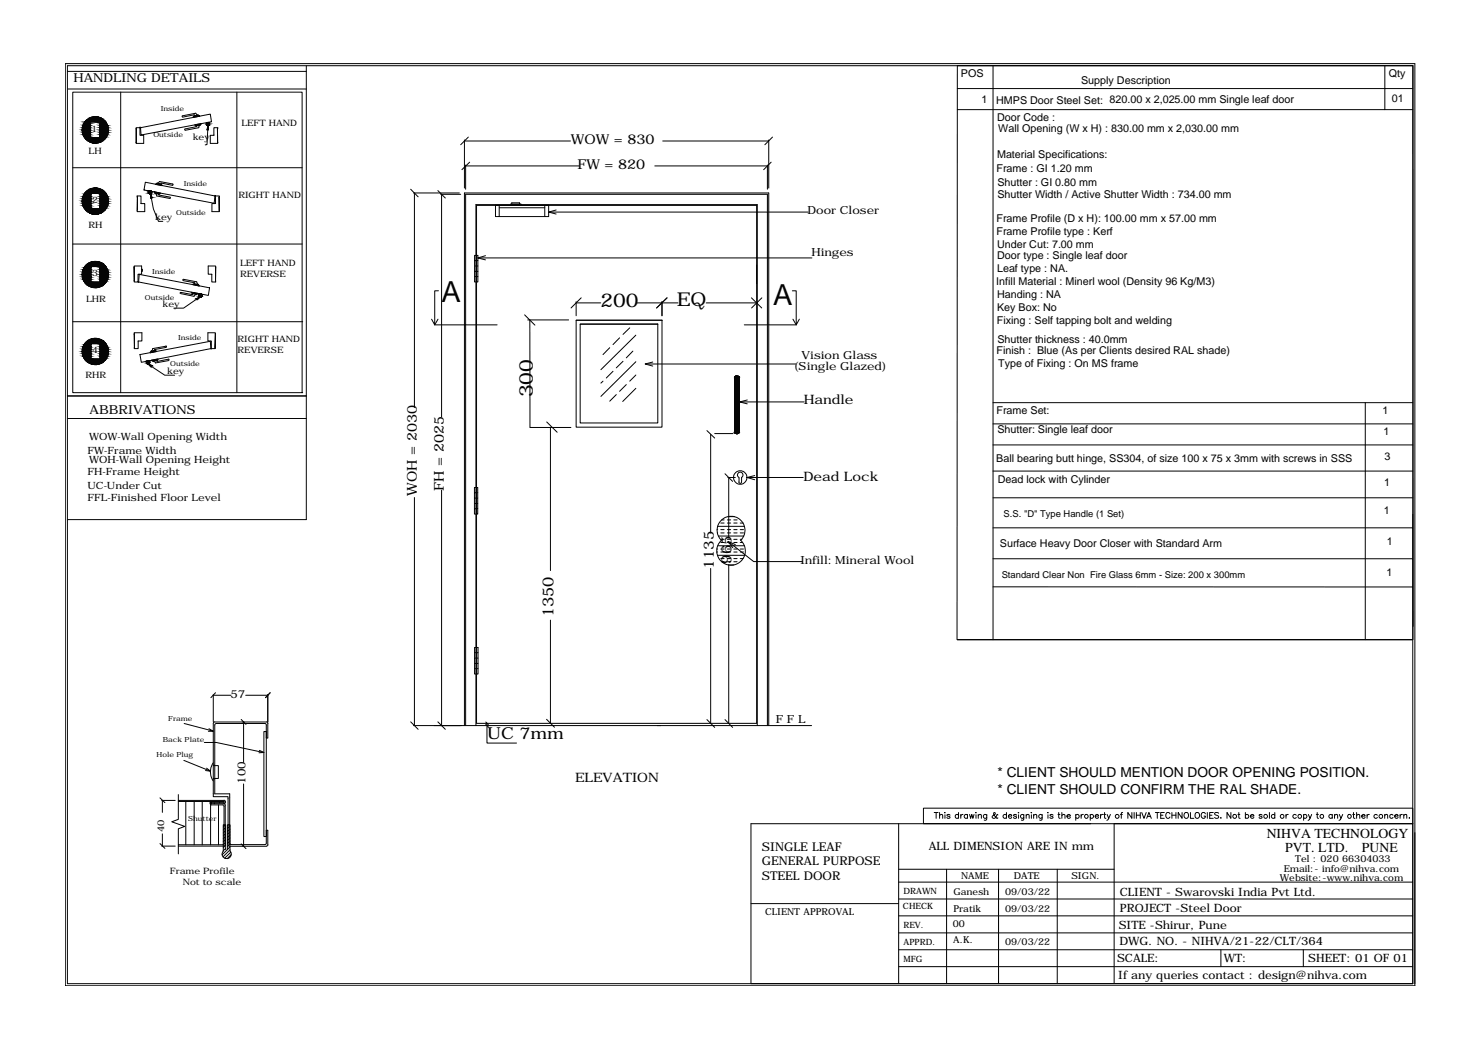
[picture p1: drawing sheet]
<svg xmlns="http://www.w3.org/2000/svg" width="420mm" height="297mm" viewBox="0 0 420 297" stroke-linecap="round" stroke-linejoin="round" font-family="sans-serif">
<!-- layer: 0 -->
<g fill="none" stroke="#000" stroke-width=".28">
<path d="M18.5 18h382.6v261.4h-382.6zM86.8 18.6v128.7h-67.7M271.4 18.6l-.1 162.7h129.1M281.5 18.6v162.7M392.6 18.6v12.5M400.6 18.6v158.9M19.1 20.2h67.7M19.1 25.2h67.7M23.3 36.8h2.4v.7zM23.3 36.8l2.4 .7h-2.3zM23.4 36.2h2.3v.6zM23.4 36.2l2.3 .6h-2.4z"/>
<path d="M23.4 37.5h2.3v.7zM23.4 37.5l2.3 .7h-2.1zM23.6 35.5h2.1v.7zM23.6 35.5l2.1 .7h-2.3zM23.6 38.2h2.1v.6zM23.6 38.2l2.1 .6h-1.8zM23.9 34.9h1.8v.6zM23.9 34.9l1.8 .6h-2.1zM23.9 38.8h1.8v.2zM23.9 38.8l1.8 .2h-1.7zM24 39h6.1l-.3 .3zM24 39l5.8 .3h-5.5z"/>
<path d="M24.1 34.6h1.6v.3zM24.1 34.6l1.6 .3h-1.8zM24.3 34.3l.5-.4 5 .4zM24.3 34.3h5.5l.2 .3zM24.3 34.3l5.7 .3h-5.9zM24.3 39.3h5.5l-.5 .5zM24.3 39.3l5 .5h-4.5zM24.8 33.9l.6-.4 3.9 .4zM24.8 33.9h4.5l.5 .4zM24.8 39.8h4.5l-.6 .3zM24.8 39.8l3.9 .3h-3.3zM25.4 33.5l.6-.2 2.7 .2z"/>
<path d="M25.4 33.5h3.3l.6 .4zM26 33.3l.7-.2 1.3 .2zM26 33.3h2l.7 .2zM26.7 33.1l1.3 .2zM28.2 34.6h1.8l.2 .3zM28.2 34.6l2 .3h-2zM28.2 34.9h2l.3 .6zM28.2 34.9l2.3 .6h-2.3zM28.2 35.5h2.3l.2 .7zM28.2 35.5l2.5 .7h-2.5zM28.2 36.2h2.5v.6zM28.2 36.2l2.5 .6h-2.5z"/>
<path d="M28.2 36.8h2.5v.7zM28.2 36.8l2.5 .7h-2.5zM28.2 37.5h2.5l-.2 .7zM28.2 37.5l2.3 .7h-2.3zM28.2 38.2h2.3l-.3 .6zM28.2 38.2l2 .6h-2zM28.2 38.8h2l-.1 .2zM28.2 38.8l1.9 .2h-1.9zM34.2 26.1v85.2M38.6 36.5v-.3h1.1v2.2h1v2.2h-2.1v-.3M38.6 36.4l.1 4.1zM39.6 36l.2 .1z"/>
<path d="M39.8 36.2l19.8-3.9 .4 2.2-20 3.8zM51.7 32.8l-.1 .2 .2 .2M52.5 36.5l-.2 .2 .2 .2M54.8 33.1l1.7-.4 .1 .2-1.8 .4zM55 32.8l1.2-.2 .1 .2-1.3 .2zM55.1 32.6l-.1-.1-3.1 .7M55.1 32.7l-.1 .1M55.2 35.3l1.8-.2v.1l-1.7 .4zM55.5 35.5l1.3-.2v.2l-1.3 .2zM55.5 35.7l.2 .1-.1 .1M55.7 35.9l-3.2 .6M56.2 32.6l-.4-.1-.3-.4-3.7 .7"/>
<path d="M56.8 35.5l-.4 .4v.3l-3.8 .7M58.6 35l.8 .1zM58.6 35.1h.8zM58.6 35.1l.8 .1zM58.6 35.2h.8zM58.6 35.2l.8 .1zM58.6 35.3h.8zM58.6 34.9h.8zM58.6 34.9l.8 .1zM58.6 35.3l.7 .1zM58.6 34.8l.8 .1zM58.6 35.4h.7z"/>
<path d="M58.6 35.4l.7 .1zM58.7 34.8h.6zM58.7 35.5h.6zM58.7 35.5h.5zM58.8 34.8h.5zM58.8 35.5h.4zM58.8 35.5l.3 .1zM58.9 34.7h.2zM58.9 34.7l.3 .1zM58.9 35.6h.2zM58.9 35.6h.1zM58.9 36.8l-.2 4.2-.5 .1"/>
<path d="M58.9 35.6l.2 1.2h-.4zM59 34.7h.1M61.7 36.4v4.1v-4.1M61.7 36.5v-.3h-1.1v2.2h-1v2.2h2.1v-.3M67.2 26.1v85.2M131.7 39.7v13.6M131.7 40h30M132.8 38.9l-2.2 2.1M187.9 40h30M217.9 39.7v13.6M219 38.9l-2.2 2.1M271.4 25.1h129.1"/>
<path d="M271.4 31.1h129.1M20.6 47.5h65.1M23.3 57h2.5v.7zM23.3 57l2.5 .7h-2.4zM23.4 56.3h2.4v.7zM23.4 56.3l2.4 .7h-2.5zM23.4 57.7h2.4v.6zM23.4 57.7l2.4 .6h-2.2zM23.6 55.7h2.2v.6zM23.6 55.7l2.2 .6h-2.4zM23.6 58.3h2.2v.6zM23.6 58.3l2.2 .6h-1.9z"/>
<path d="M23.9 55h1.9v.7zM23.9 55l1.9 .7h-2.2zM23.9 58.9h1.9v.2zM23.9 58.9l1.9 .2h-1.8zM24 59.1h6.1l-.3 .4zM24 59.1l5.8 .4h-5.5zM24.1 54.8h1.7v.2zM24.1 54.8l1.7 .2h-1.9zM24.3 54.5l.5-.4 5 .4zM24.3 54.5h5.5l.2 .3zM24.3 54.5l5.7 .3h-5.9zM24.3 59.5h5.5l-.5 .4z"/>
<path d="M24.3 59.5l5 .4h-4.5zM24.8 54.1l.6-.4 3.9 .4zM24.8 54.1h4.5l.5 .4zM24.8 59.9h4.5l-.6 .4zM24.8 59.9l3.9 .4h-3.3zM25.4 40.1h3.3l-.7 .3zM25.4 40.1l2.6 .3h-2zM25.4 53.7l.6-.2 2.7 .2zM25.4 53.7h3.3l.6 .4zM26 40.4h2l-.6 .2zM26 40.4l1.4 .2zM26 53.5l.7-.2 1.3 .2z"/>
<path d="M26 53.5h2l.7 .2zM26.7 53.3l1.3 .2zM28.3 54.8h1.7l.2 .2zM28.3 54.8l1.9 .2h-1.9zM28.3 55h1.9l.3 .7zM28.3 55l2.2 .7h-2.2zM28.3 55.7h2.2l.2 .6zM28.3 55.7l2.4 .6h-2.4zM28.3 56.3h2.4v.7zM28.3 56.3l2.4 .7h-2.4zM28.3 57h2.4v.7zM28.3 57l2.4 .7h-2.4z"/>
<path d="M28.3 57.7h2.4l-.2 .6zM28.3 57.7l2.2 .6h-2.2zM28.3 58.3h2.2l-.3 .6zM28.3 58.3l1.9 .6h-1.9zM28.3 58.9h1.9l-.1 .2zM28.3 58.9l1.8 .2h-1.8zM38.9 55.9v-.4h1.1v2.2h1v2.3h-2.1v-.4M39 55.8l-.1 3.9 .1-3.9M41.2 51.6l19.7 3.9-.2 2.1-19.9-3.8zM42.1 54.3h.8zM42.1 54.3l.9 .1zM42.1 54.4l.9 .1z"/>
<path d="M42.1 54.5l.9 .1zM42.1 54.6h.9zM42.1 54.6h.8zM42.1 54.6l.8 .1zM42.1 54.7h.8zM42.1 54.7l.8 .1zM42.2 54.2l.7 .1zM42.2 54.8h.7zM42.2 54.8h.6zM42.3 54.1h.5zM42.3 54.1l.6 .1zM42.3 54.8h.5z"/>
<path d="M42.3 54.8l.4 .1zM42.3 54.1h.4zM42.3 54.9h.4zM42.3 54.9h.3zM42.4 54.1h.2zM42.4 54.1h.3zM42.4 54.9h.2zM42.5 54.1h.1zM42.7 54.9l.4 1.1-.4 .1zM42.9 54.4a.43 .43 0 0 0-.6-.3 .43 .43 0 0 0 0 .7 .43 .43 0 0 0 .6-.3M42.9 56.1l.6 3.1 1.4 3.5h1.3M43.8 54.4l1.8 .3-.1 .2-1.8-.3z"/>
<path d="M43.9 54.8l.4 .3 .1 .4 3.7 .8 .2-.2-.1-.2-3.1-.6M44 54.6l1.3 .3-.1 .2-1.3-.3zM44.2 52.1l1.7 .3v.2l-1.7-.3zM44.5 51.9l.4-.1 .3-.4 3.8 .8 .1 .2-.2 .1M44.5 51.9l1.3 .3-.1 .2-1.3-.3zM45 55.1v.1M45.2 55.1h-.1M45.6 52.1l.2 .1M45.7 51.9h-.1M45.8 51.9l3.1 .6M60.9 55.4l.2 .1zM62.1 55.8l.1 3.9-.1-3.9"/>
<path d="M62.2 55.9v-.4h-1.1v2.2h-1v2.3h2.1v-.4M116.4 53.6l2.1 2.2M117.2 54.7h13M117.5 54.7v60.8M124.1 54l2.2 2.1M124.9 55.1h5.7M125.2 55.1v63.1M132 46.8v6.8M132 47h32.2M133.2 46l-2.2 2.1M135.1 58.2h79.4v146.8h-79.4zM140.5 58.2v3.2h15v-3.2"/>
<path d="M141.5 58.9h12.9M141.5 58.2v3.2M144.8 58.2v-.4h2.9v.4M145.1 57.8v-.3h2.2v.3M154.4 58.2v3.2M157.7 59.5l-2.2 .6 2.2 .6M185.6 47h32M217.6 46.8v6.8M218.6 46l-2.1 2.1M20.6 69.2h65.1M23.3 77.8h2.5v.7zM23.3 77.8l2.5 .7h-2.4z"/>
<path d="M23.4 77.1h2.4v.7zM23.4 77.1l2.4 .7h-2.5zM23.4 78.5h2.4v.7zM23.4 78.5l2.4 .7h-2.2zM23.6 76.5h2.2v.6zM23.6 76.5l2.2 .6h-2.4zM23.6 79.2h2.2v.6zM23.6 79.2l2.2 .6h-1.9zM23.9 75.9h1.9v.6zM23.9 75.9l1.9 .6h-2.2zM23.9 79.8l1.9 .1zM24 79.9h6.1l-.3 .4z"/>
<path d="M24 79.9l5.8 .4h-5.5zM24.1 75.5h1.7v.4zM24.1 75.5l1.7 .4h-1.9zM24.3 75.3l.5-.5 5 .5zM24.3 75.3h5.5l.2 .2zM24.3 75.3l5.7 .2h-5.9zM24.8 74.8l.6-.3 3.9 .3zM24.8 74.8h4.5l.5 .5zM25.4 60.3h3.3l-.7 .3zM25.4 60.3l2.6 .3h-2zM25.4 74.5l.6-.3 2.7 .3zM25.4 74.5h3.3l.6 .3z"/>
<path d="M26 60.6h2zM26 60.6l1.4 .1zM26 74.2h2zM26 74.2h2l.7 .3zM26.7 74.1l1.3 .1zM28.3 75.5h1.7l.2 .4zM28.3 75.5l1.9 .4h-1.9zM28.3 75.9h1.9l.3 .6zM28.3 75.9l2.2 .6h-2.2zM28.3 76.5h2.2l.2 .6zM28.3 76.5l2.4 .6h-2.4zM28.3 77.1h2.4v.7z"/>
<path d="M28.3 77.1l2.4 .7h-2.4zM28.3 77.8h2.4v.7zM28.3 77.8l2.4 .7h-2.4zM28.3 78.5h2.4l-.2 .7zM28.3 78.5l2.2 .7h-2.2zM28.3 79.2h2.2l-.3 .6zM28.3 79.2l1.9 .6h-1.9zM28.3 79.8h1.9zM28.3 79.8l1.8 .1zM38 75.8v-.4h2.1v2.3h-1v2.2h-1.1v-.4M38.1 79.6l-.1-4 .1 4M39.1 79.8l.2 .1z"/>
<path d="M39.5 77.8l19.9 3.8-.3 2.1-19.8-3.8zM40.1 76.2l.3 .2v.5l-.3 .1M51.9 79.5l-.1-.2 .2-.1 3.8 .7 .1 .4 .4 .3M52 79.5l3.1 .6M61.1 79.6v-4v4M61.1 75.8v-.4h-2.1v2.3h1v2.2h1.1v-.4M134.5 72.4h1v7.5h-1zM134.5 78.4h1M134.5 73.9h1M134.5 75.4h1M134.5 76.9h1M135.5 73.1h94.7"/>
<path d="M137.6 72.5l-2.1 .6 2.1 .6M155.5 60.1h73.6M20.6 91.2h65.2M23.3 99.7h2.5v.6zM23.3 99.7l2.5 .6h-2.4zM23.4 99h2.4v.7zM23.4 99l2.4 .7h-2.5zM23.6 98.3h2.2v.7zM23.6 98.3l2.2 .7h-2.4zM23.9 97.7h1.9v.6zM23.9 97.7l1.9 .6h-2.2zM24.1 97.4h1.7v.3z"/>
<path d="M24.1 97.4l1.7 .3h-1.9zM24.3 80.3h5.5l-.5 .5zM24.3 80.3l5 .5h-4.5zM24.3 97.2l.5-.5 5 .5zM24.3 97.2h5.5l.2 .2zM24.3 97.2l5.7 .2h-5.9zM24.8 80.8h4.5l-.6 .4zM24.8 80.8l3.9 .4h-3.3zM24.8 96.7l.6-.3 3.9 .3zM24.8 96.7h4.5l.5 .5zM25.4 81.2h3.3l-.7 .2zM25.4 81.2l2.6 .2h-2z"/>
<path d="M25.4 96.4l.6-.3 2.7 .3zM25.4 96.4h3.3l.6 .3zM26 81.4h2zM26 81.4l1.4 .1zM26 96.1l.7-.2 1.3 .2zM26 96.1h2l.7 .3zM26.7 95.9l1.3 .2zM28.3 97.4h1.7l.2 .3zM28.3 97.4l1.9 .3h-1.9zM28.3 97.7h1.9l.3 .6zM28.3 97.7l2.2 .6h-2.2zM28.3 98.3h2.2l.2 .7z"/>
<path d="M28.3 98.3l2.4 .7h-2.4zM28.3 99h2.4v.7zM28.3 99l2.4 .7h-2.4zM28.3 99.7h2.4v.6zM28.3 99.7l2.4 .6h-2.4zM38.1 94.7v-.4h2.1v2.3h-1v2.2h-1.1v-.3M38.1 94.3v.5M38.1 98.6v-4v4M42.6 99.8l1.7-.4 .1 .3-1.8 .3zM42.8 99.5l1.3-.2v.2l-1.3 .2zM43.9 99.2l.2 .1M43.9 99l-.1 .2"/>
<path d="M47 98l.2 .3-.1 .1-3.2 .7M47 98.1l-3.7 .7-.1 .5-.4 .2M51.2 83.2v-.3l3.4 .6-.1-.3M51.3 83.2l3.7 .8 .3-.4 .4-.1M54.2 82.8l1.8 .3v.3zM54.5 83l1.2 .3v.2l-1.2-.3zM54.7 80.5l1.8 .4-.1 .2-1.7-.4zM55 80.4l1.3 .2-.1 .2-1.2-.2zM55.2 80.1v.2M55.2 80.3l-.2 .1M55.6 84.7l1.1-.5-.8 .8zM55.7 84.8l-3.7 2.5h-2.7"/>
<path d="M56.4 83.7h.8zM56.4 83.7l.8 .2zM56.4 83.9h.8zM56.4 83.6l.8 .1zM56.4 83.9l.8 .1zM56.5 83.4h.7zM56.5 83.4l.7 .1zM56.5 83.5l.7 .1zM56.5 84h.7zM56.5 84l.6 .1zM56.6 83.4h.6zM56.6 84.1h.5z"/>
<path d="M56.6 84.1l.4 .1zM56.7 83.4h.3zM56.7 83.4h.4zM56.7 84.2h.3zM56.7 84.2h.2zM56.8 83.4h.2zM57.2 83.7a.43 .43 0 0 0-.6-.3 .43 .43 0 0 0 0 .7 .43 .43 0 0 0 .6-.3M59.8 98.8l.1 .1zM61 98.6l.1-4-.1 4M61.1 94.7v-.4h-2.2v2.3h1v2.2h1.2v-.3M124.2 90.5l-1 1.6h17.7M124.3 82.4h-1.1v9.7l-.8-1.6"/>
<path d="M148.7 89.2l3 3M149.6 90.7h11.6M150.2 90.7l.1 30.4M163.3 90.8h24.4v30.3h-24.4zM163.3 90.8h24.4M163.3 85.5v4M163.3 85.9h7M164.5 91.9h22v28h-22zM164.5 91.9h22M164.8 84.4l-2.9 2.9M172.9 98.6l-1.9 1.9M175.7 95.8l-1.9 1.9"/>
<path d="M178.5 92.9l-1.9 1.9M179.4 99.5l-1.8 1.9M180.3 95l-9.9 9.8M180.7 85.9h11.5M187.7 85.5v4M189.1 84.4l-2.9 2.9M200.2 85.9h14.3M213 84.4l3 2.9M216 84.4l-2.9 2.9M224.6 82.4h1.1v9.7l.9-1.6M224.8 90.5l.9 1.6h-14.7M19.1 112.2h67.7"/>
<path d="M19.1 118.6h67.7M23.4 100.3h2.4v.7zM23.4 100.3l2.4 .7h-2.2zM23.6 101h2.2v.6zM23.6 101l2.2 .6h-1.9zM23.9 101.6h1.9v.1zM23.9 101.6l1.9 .1h-1.8zM24 101.7h6.1l-.3 .4zM24 101.7l5.8 .4h-5.5zM24.3 102.1h5.5l-.5 .5zM24.3 102.1l5 .5h-4.5zM24.8 102.6h4.5l-.6 .4z"/>
<path d="M24.8 102.6l3.9 .4h-3.3zM25.4 103h3.3l-.7 .2zM25.4 103l2.6 .2h-2zM26 103.2h2zM26 103.2l1.4 .1zM28.3 100.3h2.4l-.2 .7zM28.3 100.3l2.2 .7h-2.2zM28.3 101h2.2l-.3 .6zM28.3 101l1.9 .6h-1.9zM28.3 101.6h1.9l-.1 .1zM28.3 101.6l1.8 .1h-1.8zM39.7 100.5l19.9-3.8 .2 2.1-19.7 3.9z"/>
<path d="M41.5 102.6h.9zM41.5 102.6l.9 .1zM41.5 102.7l.9 .1zM41.5 102.8h.9zM41.5 102.8l.8 .1zM41.5 102.9l.8 .1zM41.6 102.5l.7 .1zM41.6 103h.7zM41.6 102.4l.7 .1zM41.6 103l.7 .1zM41.7 102.4h.6zM41.7 103.1h.6z"/>
<path d="M41.7 103.1h.4zM41.8 102.3h.3zM41.8 102.3l.5 .1zM41.8 103.1h.3zM41.8 103.1h.2zM42 103.1l1.1 .5-.2 .4zM42 102.3h.1M42.3 102.7a.43 .43 0 0 0-.6-.3 .43 .43 0 0 0 0 .7 .43 .43 0 0 0 .6-.4M43 103.9l3.7 2.4h2.8M43 102.1l1.8-.4v.2l-1.7 .4zM43.3 102.2l1.3-.2v.2l-1.2 .2zM44.6 102.2l-.1 .1"/>
<path d="M47.7 101.8l-3.2 .6-.1-.1M47.8 101.8l.1 .1-.1 .2M47.9 102.2l-3.8 .7-.3-.4-.4-.1M85.7 111.3v-85.2h-65.1v85.2h65.2M155 119.6l3 2.9M171 108l-.6 .6M173.8 105.2l-1.9 1.9M174.7 111.8l-1.8 1.9M176.6 102.4l-1.9 1.9M177.6 109l-1.9 1.9M180.3 102.5l-9.9 9.9M180.3 110.1l-3.8 3.7"/>
<path d="M180.3 106.3l-1.8 1.7M183.7 103.2h41.9M185.1 102.6l-2.2 .6 2.2 .6M208.3 107.1l1.3 .1zM208.3 107.2h1.3v15.1zM208.3 107.2l1.3 15.1h-1.3zM208.3 107.1v-.3a.68 .68 0 0 1 .8-.3 .68 .68 0 0 1 .5 .6M208.3 107.2v15.1M208.3 106.9l1.3 .2zM208.3 106.8l1.3 .1zM208.4 106.7l1.1 .1zM208.5 106.6l-.1 .1h1l-.9-.1 .9 .1-.1-.1"/>
<path d="M209.6 107.2v15.1M209.7 113.9h18.3M211.9 113.4l-2.2 .5 2.2 .6M281.5 114.1h119M387.1 114.1v67.2M125.2 138.9v66.8M134.5 138.2h.9v7.5h-.9zM134.5 139.7h.9M150.3 121.2h11.6M156.1 121.1v40.6M200.4 122l2.2 2.2M201.5 123.1v28"/>
<path d="M202.6 122.9h5.2M205.5 134.3l2.2 2.1M206.3 135.3h2.2M206.6 135.3v17.2M208.3 122.3h1.3zM208.3 122.3h1.3v.2zM208.3 122.3l1.3 .2h-1.3zM208.3 122.2a.68 .68 0 0 0 .6 .7 .68 .68 0 0 0 .7-.6M208.3 122.5h1.3zM208.3 122.5l1.2 .1zM208.3 122.6h1.2zM208.3 122.6l1.1 .1z"/>
<path d="M208.4 122.7h1zM208.4 122.7l.9 .1zM208.5 122.8h.8zM208.5 122.8l.7 .1zM208.6 122.9h.6zM208.6 122.9h.5zM208.8 122.9h.3zM208.8 122.9h.2zM209.4 135.3a.8 .8 0 0 1-.1-1.2 .8 .8 0 0 1 1.2 0 .8 .8 0 0 1-.2 1.2M209.5 135.3v1.3a.38 .38 0 0 0 .3 .4 .38 .38 0 0 0 .4-.3M210.3 135.3l-.1 1.3M211.8 135.3h15.9"/>
<path d="M214 134.8l-2.2 .5 2.2 .7M281.5 120.1h119M281.5 126.1h119M281.5 133.5h119M117.5 141v64.7M134.5 144.2h.9M134.5 141.2h.9M134.5 142.7h.9M203.3 156.5h.2M203.3 150.1h.2M203.3 155.6h.2M203.3 151h.2"/>
<path d="M203.5 149.2h7.6M203.5 157.4h7.6M203.6 154.7h7.4M203.7 151.9h7.2M204.4 148.3h.9M204.4 151h.9M204.4 153.8h.9M204.4 156.5h.9M204.4 150.1h.9M204.4 152.9h.9M204.4 155.6h.9M204.4 158.3h.9"/>
<path d="M204.6 159.2h.7M204.6 147.4h.7M206.2 148.3h1M206.2 151h1M206.2 153.8h1M206.2 156.5h1M206.2 159.2h1M206.2 147.4h1M206.2 150.1h1M206.2 152.9h1M206.2 155.6h1M206.2 158.3h1"/>
<path d="M206.4 153.5l7.3 5.7h13.7M206.4 146.4h1.8M208 148.3h1M208 151h1M208 153.8h1M208 156.5h1M208 159.2h1M208 147.4h1M208 150.1h1M208 152.9h1M208 155.6h1M208 158.3h1"/>
<path d="M208.5 154.3l-2.1-.8 1.3 1.7M209.9 148.3h.8M209.9 151h.9M209.9 153.8h.6M209.9 156.5h.9M209.9 150.1h.9M209.9 152.9h.4M209.9 155.6h.9M209.9 158.3h.8M209.9 153.2a3.9 3.9 0 0 0 .2-5.7 3.9 3.9 0 0 0-5.7 0 3.9 3.9 0 0 0 .1 5.7 4 4 0 0 0-.1 5.8 4 4 0 0 0 5.8 0 4 4 0 0 0-.2-5.8M281.5 158.4h119M281.5 141.1h119"/>
<path d="M281.5 149.6h119M400.5 145.8v133h-381.4v-260.2h381.4l.1 162.7h-129.1M156.1 175.8v29.2M201.5 161.1v44M206.5 160.1h1.5M206.6 160.1v45M281.5 166.3l118.9 .1M60.5 196.9v7.7M60.5 197.1h5M61.1 196.3l-1.3 1.4M69.7 197.1h6.2M75.9 196.9v7.7"/>
<path d="M76.6 196.3l-1.3 1.4M134.5 183.5h1v7.6h-1zM134.5 188h1M134.5 186.5h1M134.5 189.5h1M134.5 185h1M52.1 215.5l7.6 3.1M52.2 205.1l8.3 2.2M57.9 210.4h3.4l13.5 2.9M58.6 217.7l1.1 .9-1.4-.2M59.2 206.5l1.3 .8h-1.4M60.5 217h1.4v3.6h-1.4"/>
<path d="M60.5 216.2a4.4 4.4 0 0 0 0 5.1M60.5 216.9h.3M60.9 205.5v19.5h4.2v14.1l.4 .3h9.6l.4-.4M61.3 205.1h13.7M61.4 205.1l-.5 .4M68.4 203.9l1.3 1.4M69.1 204.6v11.5M73.5 212.7l1.3 .6-1.4 .1M74.8 207.3h.7v29.8h-.7zM75.1 205.1l.4 .4M75.5 204.6h-14.6l-.4 .3v20.9h4.2v13.6l.4 .4M75.5 204.6l.5 .5"/>
<path d="M75.9 205.1v4.1h-.4v-3.7M116.4 204.6l2.1 2.1M117.2 205.7h112.9M124.1 204.6l2.2 2.1M131.7 205.7v-151h86.2v151M132 205.7v-150.6h85.6v150.6M134.9 205.7v-147.7h79.8v147.7M137.7 204.6l.7 .8M137.7 205.3l.7 .7M138.1 205v5.6h8.3M155 203.9l2.2 2.2M200.4 204l2.2 2.2"/>
<path d="M205.5 204l2.2 2.2M45.4 239.1l1.4 1.4M45.4 226.1l1.4 1.4M45.9 239.8h3.8M45.9 226.9h3.8M46 226.9v3.4M46 236.3v3.5M50.6 225.2v7l-1.9 .7 3.7 1.3-1.8 .7v7.1M50.6 239.8h12.8M50.6 239.4h12.5M50.6 226.9h12.8M50.6 227.2h12.8"/>
<path d="M52.7 227.2v12.2M55 227.2v12.2M57.3 227.2v12.2M59.7 227.2v12.2M60 227.1l-.5 .4 .1 .3 .4 .3M60 228.1h3.1M60.5 220.8h.3M60.8 227.5v.3M61.9 228.1v11.3M62.3 227.2v.3M63.2 228.1l.4 .5M63.5 226.8l.4 .4-.3 .6h-3.6l-.2-.2 .2-.1"/>
<path d="M63.5 227.1l.1 .2-.2 .2h-3.4M63.5 227.8l.4 .4M63.5 228.6v10.5M63.6 239.1l-.5 .3M63.7 233.9l-.4 .5M63.7 234.8l-.4 .4M63.7 235.6l-.4 .5M63.7 236.5l-.4 .4M63.7 237.3l-.4 .4M63.7 238.1l-.4 .5M63.7 239l-.3 .3M63.9 228.3v11.1"/>
<path d="M63.9 239.4l-.5 .4M64 239.6l-.7 .7M64.7 233.8l-.2 .2M65.2 234.1l-.7 .7M65.2 235l-.7 .7M65.2 235.8l-.7 .7M65.2 236.6l-.7 .8M65.2 237.5l-.7 .7M65.2 238.3l-.7 .8M65.2 239.2l-.7 .7M68.4 239.2l1.3 1.3M69.1 222.2v17.7"/>
<path d="M75.5 238.9v-3.6h.4v4.1M76 239.4l-.4 .4-10.5 .1M254.8 233.5v45.3M261.8 229.1h138.7v4.4h-138.7zM264.9 230.3h1.1M265.4 230.3v1.6M266.4 231.1l.4-.3 .4 .1 .1 1M266.4 230.3v1.6M267.8 230.3h.2zM267.9 230.9v1M269.3 231.1l-.3-.3-.6 .3 .9 .4v.4h-.6l-.3-.2M271.8 231.1a.52 .52 0 0 0-.8-.1 .52 .52 0 0 0 0 .8 .52 .52 0 0 0 .8-.1"/>
<path d="M271.8 230.3v1.6M272.4 230.8v1.1M273 230.8l-.4 .1-.2 .4M274.3 231.1a.52 .52 0 0 0-.8-.1 .52 .52 0 0 0 0 .8 .52 .52 0 0 0 .8-.1M274.3 230.8v1.1M274.9 230.8l.3 1.1 .3-1.1 .3 1.1 .4-1.1M276.6 230.3h.2zM276.7 230.9v1M277.3 231.1l.4-.3 .4 .1 .1 1M277.3 230.8v1.1M279.8 230.8l-.1 1.6h-.7M279.8 231.1a.54 .54 0 0 0-.8-.1 .54 .54 0 0 0 0 .8 .54 .54 0 0 0 .8-.1"/>
<path d="M282.9 231l-.2-.2a.99 .99 0 0 1-1.3 1v-.5l.8-.6-.3-.4-.2 .2 .2 .6 .7 .8 .3-.1M285.3 231.1a.54 .54 0 0 0-.8-.1 .54 .54 0 0 0 0 .8 .54 .54 0 0 0 .8-.1M285.3 230.3v1.6M285.9 231.3h.9a.47 .47 0 0 0-.4-.5 .47 .47 0 0 0-.5 .5l.4 .6 .5-.2M288.2 231.1l-.3-.3-.6 .3 .8 .4v.4h-.5l-.3-.2M288.7 230.3h.2zM288.8 230.9v1M290.3 230.8l-.1 1.6h-.6M290.3 231.1a.52 .52 0 0 0-.8-.1 .52 .52 0 0 0 0 .8 .52 .52 0 0 0 .8-.1M290.9 231.1l.4-.3 .4 .1 .1 1M290.9 230.8v1.1M292.3 230.3h.2z"/>
<path d="M292.4 230.9v1M293 231.1l.5-.3 .3 .1 .1 1M293 230.8v1.1M295.5 230.8l-.1 1.6h-.7M295.5 231.1a.54 .54 0 0 0-.8-.1 .54 .54 0 0 0 0 .8 .54 .54 0 0 0 .8-.1M297 230.3h.2zM297.1 230.9v1M298.5 231.1l-.3-.3-.5 .3 .8 .4v.4h-.5l-.3-.2M299.9 230.8h.6M300.2 230.3v1.3l.4 .3M301 231.1l.4-.3 .5 .1v1M301 230.3v1.6"/>
<path d="M302.5 231.3h1a.54 .54 0 0 0-.8-.3 .54 .54 0 0 0-.2 .7 .54 .54 0 0 0 .8 .2l.2-.2M305 231.1a.54 .54 0 0 1 .8-.1 .54 .54 0 0 1 0 .8 .54 .54 0 0 1-.8-.1M305 230.8v1.7M306.5 230.8v1.1M307.1 230.8l-.3 .1-.3 .4M309.1 231.1a.52 .52 0 0 1 .8-.1 .52 .52 0 0 1 0 .8 .52 .52 0 0 1-.8-.1M309.1 230.8v1.7M309.3 233.5h-96.4v45.3M310.5 231.3h1a.54 .54 0 0 0-.8-.3 .54 .54 0 0 0-.2 .7 .54 .54 0 0 0 .8 .2l.2-.2M312 230.8v1.1M312.6 230.8l-.3 .1-.3 .4M312.9 230.8h.6"/>
<path d="M313.2 230.3v1.6h.3M313.9 230.8l.4 1.1 .5-1.1M314.3 231.9l-.5 .6M317.6 230.8h.6M318.3 230.3h-.3l-.1 .3v1.3M320.9 230.3v1.6l-1.1-1.6v1.6M321.5 230.3v1.6M322.2 230.3v1.6M322.2 231.1h1.1M323.3 230.3v1.6M323.7 230.3l.6 1.6 .7-1.6M325.1 231.9l.6-1.6 .7 1.6"/>
<path d="M325.3 231.4h.9M327.5 230.3h1.1M328.1 230.3v1.6M329.1 231.1h.6M330.1 230.3h-1v1.6h1M331.7 230.7a.61 .61 0 0 0-.7-.4 .61 .61 0 0 0-.5 .6 .67 .67 0 0 0 .3 .9 .67 .67 0 0 0 .9-.2M332.2 231.1h1.2M332.2 230.3v1.6M333.4 230.3v1.6M335.1 230.3v1.6l-1.1-1.6v1.6M336 230.3a.78 .78 0 0 1 1 .8 .78 .78 0 0 1-1 .8l-.3-.6zM337.5 230.3v1.6h1"/>
<path d="M338.9 230.5a.73 .73 0 0 1 1.2 .6 .73 .73 0 0 1-1.2 .6zM341.7 230.7a.61 .61 0 0 0-.7-.4 .61 .61 0 0 0-.5 .6 .67 .67 0 0 0 .3 .9 .67 .67 0 0 0 .9-.2v-.3h-.4M342.3 230.3v1.6M343 231.1h.6M344 230.3h-1v1.6h1M345.5 230.5l-.4-.2-.7 .2 .1 .4 1 .6v.2l-.4 .2-.7-.2M346 231.9h.2zM349 230.3v1.6l-1.1-1.6v1.6M351 230.8h.5M351.2 230.3l.1 1.6h.3M353.1 231.1a.54 .54 0 0 1 .8-.1 .54 .54 0 0 1 0 .8 .54 .54 0 0 1-.8-.1M353.1 230.3v1.6"/>
<path d="M354.5 231.3h1a.54 .54 0 0 0-.8-.3 .54 .54 0 0 0-.2 .7 .54 .54 0 0 0 .8 .2l.2-.2M357.8 231.1l-.3-.3-.5 .3 .7 .4v.4h-.4l-.3-.2M359.9 230.3v1.6M361.4 231.1a.54 .54 0 0 0-.8-.1 .54 .54 0 0 0 0 .8 .54 .54 0 0 0 .8-.1M361.4 230.3v1.6M364.6 230.8v1.1M365.2 230.8l-.4 .1-.2 .4M367.5 231.1a.54 .54 0 0 0-.8-.1 .54 .54 0 0 0 0 .8 .54 .54 0 0 0 .8-.1M369.6 231.1a.52 .52 0 0 1 .8-.1 .52 .52 0 0 1 0 .8 .52 .52 0 0 1-.8-.1M369.6 230.8v1.7M370.9 230.8l.5 1.1 .5-1.1M371.4 231.9l-.5 .6"/>
<path d="M373.2 230.8h.6M373.4 230.3v1.3l.4 .3M377.7 231.1a.54 .54 0 0 0-.8-.1 .54 .54 0 0 0 0 .8 .54 .54 0 0 0 .8-.1M377.7 230.8v1.1M378.3 231.1l.4-.3 .5 .1v1M378.3 230.8v1.1M379.7 230.8l.5 1.1 .5-1.1M380.2 231.9l-.2 .4-.4 .2M383.5 230.8h.6M383.7 230.3v1.3l.4 .3M384.6 231.1l.4-.3 .4 .1 .1 1M384.6 230.3v1.6"/>
<path d="M386.1 231.3h.9a.54 .54 0 0 0-.7-.3 .54 .54 0 0 0-.3 .7 .54 .54 0 0 0 .9 .2l.1-.2M387.6 230.8v1.1M388.2 230.8l-.4 .1-.2 .4M390.5 231.1a.54 .54 0 0 0-.8-.1 .54 .54 0 0 0 0 .8 .54 .54 0 0 0 .8-.1M392.6 231.1l.4-.3 .3 .1 .1 1M392.6 230.8v1.1M394.9 231.1a.52 .52 0 0 0-.7-.1 .52 .52 0 0 0 0 .8 .52 .52 0 0 0 .7-.1M395.4 231.3h1a.54 .54 0 0 0-.8-.3 .54 .54 0 0 0-.2 .7 .54 .54 0 0 0 .8 .2l.2-.2M396.9 230.8v1.1M397.6 230.8l-.4 .1-.3 .4M398 231.1l.4-.3 .4 .1v1M398 230.8v1.1"/>
<path d="M399.5 231.9h.1zM400.5 233.5h-84.6v45.3M63.3 241.2a1.28 1.28 0 0 0 .1 1.8 1.28 1.28 0 0 0 1.7 0 1.28 1.28 0 0 0 .2-1.7M64 240.8v-7h-.7v7.5M64 240.5l-.7 .6M64.4 240.8l-1.4 1.5M64.5 240.8v-7h.7v7.5M65.2 240l-.7 .7M65.2 240.9l-2 2M65.4 241.6l-1.7 1.6M65.5 242.2l-1.1 1.2M212.9 256.1h41.9"/>
<path d="M254.8 259.6h145.7M254.8 254.8h145.7M254.8 250h145.7M254.8 246.4h61.1M268.4 246.4v32.4M283.1 246.4v32.4M299.7 246.4v32.4M254.8 264.4h145.7M254.8 269.2h145.7M254.8 274h145.7M346.1 269.2v4.8M369.5 269.2v4.8"/>
<circle cx="27" cy="36.8" r="3.7"/>
<circle cx="58.9" cy="35.1" r=".43"/>
<circle cx="27" cy="57" r="3.7"/>
<circle cx="27" cy="77.8" r="3.8"/>
<circle cx="27" cy="99.6" r="3.7"/>
<circle cx="209.8" cy="135.3" r="1.92"/>
<circle cx="308" cy="231.4" r=".53"/>
<circle cx="316.7" cy="231.4" r=".54"/>
<circle cx="350" cy="231.4" r=".55"/>
<circle cx="358.8" cy="231.4" r=".54"/>
<circle cx="363.5" cy="231.4" r=".55"/>
<circle cx="368.5" cy="231.4" r=".53"/>
<circle cx="374.7" cy="231.4" r=".53"/>
<circle cx="382.6" cy="231.4" r=".53"/>
<circle cx="391.5" cy="231.4" r=".55"/>
</g>
<g fill="#000" stroke="#000" stroke-width=".28">
<path d="M59 35.6l.1 1.2h-.4zM41.8 102.3h.3z"/>
<path d="M23.4 36.2l-.1 .7h2.4zM23.4 36.2h2.3v.7z"/>
<path d="M23.6 35.5l-.2 .7h2.3zM23.6 35.5h2.1v.7z"/>
<path d="M23.3 36.9l.1 .6h2.3zM23.3 36.9h2.4v.6z"/>
<path d="M23.9 34.9l-.3 .6h2.1zM23.9 34.9h1.8v.6z"/>
<path d="M23.4 37.5l.2 .7h2.1zM23.4 37.5h2.3v.7z"/>
<path d="M24.1 34.6l-.2 .3h1.8zM24.1 34.6h1.6v.3z"/>
<path d="M23.6 38.2l.3 .6h1.8zM23.6 38.2h2.1v.6z"/>
<path d="M23.9 38.8l.1 .2h1.7zM23.9 38.8h1.8v.2z"/>
<path d="M24.3 34.3l-.2 .3h5.9zM24.3 34.3h5.5l.2 .3z"/>
<path d="M24.3 34.3h5.5l-5-.4zM24.8 33.9h4.5l.5 .4z"/>
<path d="M24 39l.3 .3h5.5zM24 39h6.1l-.3 .3z"/>
<path d="M24.8 33.9h4.5l-3.9-.4zM25.4 33.5h3.3l.6 .4z"/>
<path d="M24.3 39.3l.5 .5h4.5zM24.3 39.3h5.5l-.5 .5z"/>
<path d="M25.4 33.5h3.3l-2.7-.2zM26 33.3h2l.7 .2z"/>
<path d="M26 33.3h2l-1.3-.2zM26.7 33.1l1.3 .2z"/>
<path d="M28.2 34.6v.3h2zM28.2 34.6h1.8l.2 .3z"/>
<path d="M28.2 34.9v.6h2.3zM28.2 34.9h2l.3 .6z"/>
<path d="M28.2 35.5v.7h2.5zM28.2 35.5h2.3l.2 .7z"/>
<path d="M28.2 36.2v.7h2.5zM28.2 36.2h2.5v.7z"/>
<path d="M28.2 36.9v.6h2.5zM28.2 36.9h2.5v.6z"/>
<path d="M28.2 37.5v.7h2.3zM28.2 37.5h2.5l-.2 .7z"/>
<path d="M28.2 38.2v.6h2zM28.2 38.2h2.3l-.3 .6z"/>
<path d="M28.2 38.8v.2h1.9zM28.2 38.8h2l-.1 .2z"/>
<path d="M58.6 34.9l.8 .1zM58.6 34.9l.8 .1z"/>
<path d="M58.6 35l.8 .1zM58.6 35l.8 .1z"/>
<path d="M58.6 35.1l.8 .1zM58.6 35.1l.8 .1z"/>
<path d="M58.6 35.2h.8zM58.6 35.2h.8z"/>
<path d="M58.6 35.2l.8 .1zM58.6 35.2h.8z"/>
<path d="M58.6 34.8l.8 .1zM58.6 34.8l.8 .1z"/>
<path d="M58.6 35.3h.8zM58.6 35.3h.8z"/>
<path d="M58.6 34.8h.7zM58.7 34.8h.6z"/>
<path d="M58.6 35.3l.7 .1zM58.6 35.3h.8z"/>
<path d="M58.7 34.8h.6zM58.8 34.8h.5z"/>
<path d="M58.6 35.4l.7 .1zM58.6 35.4h.7z"/>
<path d="M58.8 34.8h.4zM58.9 34.7l.3 .1z"/>
<path d="M58.7 35.5h.5zM58.7 35.5h.6z"/>
<path d="M58.8 35.5l.3 .1zM58.8 35.5h.4z"/>
<path d="M23.4 56.3l-.1 .7h2.5zM23.4 56.3h2.4v.7z"/>
<path d="M23.6 55.7l-.2 .6h2.4zM23.6 55.7h2.2v.6z"/>
<path d="M23.3 57l.1 .7h2.4zM23.3 57h2.5v.7z"/>
<path d="M23.9 55l-.3 .7h2.2zM23.9 55h1.9v.7z"/>
<path d="M23.4 57.7l.2 .6h2.2zM23.4 57.7h2.4v.6z"/>
<path d="M24.1 54.8l-.2 .2h1.9zM24.1 54.8h1.7v.2z"/>
<path d="M23.6 58.3l.3 .6h1.9zM23.6 58.3h2.2v.6z"/>
<path d="M23.9 58.9l.1 .2h1.8zM23.9 58.9h1.9v.2z"/>
<path d="M24.3 54.5l-.2 .3h5.9zM24.3 54.5h5.5l.2 .3z"/>
<path d="M24.3 54.5h5.5l-5-.4zM24.8 54.1h4.5l.5 .4z"/>
<path d="M24 59.1l.3 .4h5.5zM24 59.1h6.1l-.3 .4z"/>
<path d="M24.8 54.1h4.5l-3.9-.4zM25.4 53.7h3.3l.6 .4z"/>
<path d="M24.3 59.5l.5 .4h4.5zM24.3 59.5h5.5l-.5 .4z"/>
<path d="M24.8 39.8l.6 .4h3.3zM24.8 39.8h4.5l-.6 .4z"/>
<path d="M25.4 53.7h3.3l-2.7-.2zM26 53.5h2l.7 .2z"/>
<path d="M25.4 40.2l.6 .2h2zM25.4 40.2h3.3l-.7 .2z"/>
<path d="M26 53.5h2l-1.3-.2zM26.7 53.3l1.3 .2z"/>
<path d="M26 40.4l1.4 .2zM26 40.4h2z"/>
<path d="M28.3 54.8v.2h1.9zM28.3 54.8h1.7l.2 .2z"/>
<path d="M28.3 55v.7h2.2zM28.3 55h1.9l.3 .7z"/>
<path d="M28.3 55.7v.6h2.4zM28.3 55.7h2.2l.2 .6z"/>
<path d="M28.3 56.3v.7h2.4zM28.3 56.3h2.4v.7z"/>
<path d="M28.3 57v.7h2.4zM28.3 57h2.4v.7z"/>
<path d="M28.3 57.7v.6h2.2zM28.3 57.7h2.4l-.2 .6z"/>
<path d="M28.3 58.3v.6h1.9zM28.3 58.3h2.2l-.3 .6z"/>
<path d="M28.3 58.9v.2h1.8zM28.3 58.9h1.9l-.1 .2z"/>
<path d="M42.1 54.3h.8zM42.2 54.3h.7z"/>
<path d="M42.1 54.3l.9 .1zM42.1 54.3l.9 .1z"/>
<path d="M42.1 54.4l.9 .1zM42.1 54.4l.9 .1z"/>
<path d="M42.1 54.5l.9 .1zM42.1 54.5l.9 .1z"/>
<path d="M42.1 54.6h.8zM42.1 54.6h.9z"/>
<path d="M42.2 54.3h.7zM42.2 54.2l.7 .1z"/>
<path d="M42.1 54.6l.8 .1zM42.1 54.6l.8 .1z"/>
<path d="M42.3 54.1l.6 .1zM42.3 54.1l.6 .1z"/>
<path d="M42.2 54.7l.7 .1zM42.2 54.7h.7z"/>
<path d="M42.2 54.8h.6zM42.2 54.8h.7z"/>
<path d="M42.3 54.1h.4zM42.4 54.1h.3z"/>
<path d="M42.3 54.8l.4 .1zM42.3 54.8h.5z"/>
<path d="M42.3 54.9h.4zM42.3 54.9h.4z"/>
<path d="M42.7 54.9v1.1h.4zM42.7 56h.4z"/>
<path d="M23.4 77.1l-.1 .8h2.5zM23.4 77.1h2.4v.8z"/>
<path d="M23.6 76.5l-.2 .6h2.4zM23.6 76.5h2.2v.6z"/>
<path d="M23.3 77.9l.1 .6h2.4zM23.3 77.9h2.5v.6z"/>
<path d="M23.9 75.9l-.3 .6h2.2zM23.9 75.9h1.9v.6z"/>
<path d="M23.4 78.5l.2 .7h2.2zM23.4 78.5h2.4v.7z"/>
<path d="M24.1 75.6l-.2 .3h1.9zM24.1 75.6h1.7v.3z"/>
<path d="M23.6 79.2l.3 .6h1.9zM23.6 79.2h2.2v.6z"/>
<path d="M23.9 79.8l1.9 .1zM23.9 79.8l1.9 .1z"/>
<path d="M24.3 75.3l-.2 .3h5.9zM24.3 75.3h5.5l.2 .3z"/>
<path d="M24.3 75.3h5.5l-5-.5zM24.8 74.8h4.5l.5 .5z"/>
<path d="M24.8 74.8h4.5l-3.9-.3zM25.4 74.5h3.3l.6 .3z"/>
<path d="M24.8 59.9l.6 .4h3.3zM24.8 59.9h4.5l-.6 .4z"/>
<path d="M25.4 74.5h3.3l-2.7-.3zM26 74.2h2l.7 .3z"/>
<path d="M25.4 60.3l.6 .3h2zM25.4 60.3h3.3l-.7 .3z"/>
<path d="M26 74.2h2zM26.7 74.1l1.3 .1z"/>
<path d="M26 60.6l1.4 .1zM26 60.6h2z"/>
<path d="M28.3 75.6v.3h1.9zM28.3 75.6h1.7l.2 .3z"/>
<path d="M28.3 75.9v.6h2.2zM28.3 75.9h1.9l.3 .6z"/>
<path d="M28.3 76.5v.6h2.4zM28.3 76.5h2.2l.2 .6z"/>
<path d="M28.3 77.1v.8h2.4zM28.3 77.1h2.4v.8z"/>
<path d="M28.3 77.9v.6h2.4zM28.3 77.9h2.4v.6z"/>
<path d="M28.3 78.5v.7h2.2zM28.3 78.5h2.4l-.2 .7z"/>
<path d="M28.3 79.2v.6h1.9zM28.3 79.2h2.2l-.3 .6z"/>
<path d="M28.3 79.8l1.8 .1zM28.3 79.8h1.9z"/>
<path d="M23.4 99l-.1 .7h2.5zM23.4 99h2.4v.7z"/>
<path d="M23.6 98.3l-.2 .7h2.4zM23.6 98.3h2.2v.7z"/>
<path d="M23.9 97.7l-.3 .6h2.2zM23.9 97.7h1.9v.6z"/>
<path d="M24.1 97.4l-.2 .3h1.9zM24.1 97.4h1.7v.3z"/>
<path d="M24.3 97.2l-.2 .2h5.9zM24.3 97.2h5.5l.2 .2z"/>
<path d="M24 79.9l.3 .4h5.5zM24 79.9h6.1l-.3 .4z"/>
<path d="M24.3 97.2h5.5l-5-.5zM24.8 96.7h4.5l.5 .5z"/>
<path d="M24.3 80.3l.5 .5h4.5zM24.3 80.3h5.5l-.5 .5z"/>
<path d="M24.8 96.7h4.5l-3.9-.3zM25.4 96.4h3.3l.6 .3z"/>
<path d="M24.8 80.8l.6 .4h3.3zM24.8 80.8h4.5l-.6 .4z"/>
<path d="M25.4 96.4h3.3l-2.7-.3zM26 96.1h2l.7 .3z"/>
<path d="M25.4 81.2l.6 .2h2zM25.4 81.2h3.3l-.7 .2z"/>
<path d="M26 96.1h2l-1.3-.2zM26.7 95.9l1.3 .2z"/>
<path d="M26 81.4l1.4 .1zM26 81.4h2z"/>
<path d="M28.3 97.4v.3h1.9zM28.3 97.4h1.7l.2 .3z"/>
<path d="M28.3 97.7v.6h2.2zM28.3 97.7h1.9l.3 .6z"/>
<path d="M28.3 98.3v.7h2.4zM28.3 98.3h2.2l.2 .7z"/>
<path d="M28.3 99v.7h2.4zM28.3 99h2.4v.7z"/>
<path d="M56.4 83.6l.8 .1zM56.4 83.6l.8 .1z"/>
<path d="M56.4 83.7h.8zM56.4 83.7h.8z"/>
<path d="M56.4 83.7l.8 .2zM56.4 83.7l.8 .2z"/>
<path d="M56.4 83.6h.8zM56.5 83.6h.7z"/>
<path d="M56.4 83.9h.8zM56.4 83.9h.8z"/>
<path d="M56.5 83.4h.7zM56.6 83.4h.6z"/>
<path d="M56.5 83.4l.7 .2zM56.5 83.4l.7 .2z"/>
<path d="M56.4 83.9l.8 .1zM56.4 83.9l.8 .1z"/>
<path d="M56.5 84l.7 .1zM56.5 84h.7z"/>
<path d="M56.7 83.4h.4zM56.7 83.4h.4z"/>
<path d="M56.5 84.1h.6zM56.5 84.1h.7z"/>
<path d="M56.6 84.1l.5 .1zM56.6 84.1h.5z"/>
<path d="M55.6 84.7h.6l.5-.5zM55.6 84.7h.6l-.3 .3z"/>
<path d="M56.7 84.2h.2zM56.7 84.2h.3z"/>
<path d="M23.3 99.7l.1 .6h2.4zM23.3 99.7h2.5v.6z"/>
<path d="M23.4 100.3l.2 .7h2.2zM23.4 100.3h2.4v.7z"/>
<path d="M23.6 101l.3 .6h1.9zM23.6 101h2.2v.6z"/>
<path d="M23.9 101.6l.1 .1h1.8zM23.9 101.6h1.9v.1z"/>
<path d="M24 101.7l.3 .5h5.5zM24 101.7h6.1l-.3 .5z"/>
<path d="M24.3 102.2l.5 .4h4.5zM24.3 102.2h5.5l-.5 .4z"/>
<path d="M24.8 102.6l.6 .4h3.3zM24.8 102.6h4.5l-.6 .4z"/>
<path d="M25.4 103l.6 .2h2zM25.4 103h3.3l-.7 .2z"/>
<path d="M26 103.2l1.4 .1zM26 103.2h2z"/>
<path d="M28.3 99.7v.6h2.4zM28.3 99.7h2.4v.6z"/>
<path d="M28.3 100.3v.7h2.2zM28.3 100.3h2.4l-.2 .7z"/>
<path d="M28.3 101v.6h1.9zM28.3 101h2.2l-.3 .6z"/>
<path d="M28.3 101.6v.1h1.8zM28.3 101.6h1.9l-.1 .1z"/>
<path d="M41.6 102.5l.7 .1zM41.6 102.5l.7 .1z"/>
<path d="M41.5 102.6l.9 .1zM41.5 102.6l.9 .1z"/>
<path d="M41.5 102.7h.9zM41.5 102.7h.9z"/>
<path d="M41.5 102.7l.9 .1zM41.5 102.7l.9 .1z"/>
<path d="M41.5 102.8l.8 .1zM41.5 102.8h.9z"/>
<path d="M41.6 102.5h.7zM41.7 102.4l.6 .1z"/>
<path d="M41.5 102.9l.8 .1zM41.5 102.9l.8 .1z"/>
<path d="M41.7 102.4h.6zM41.7 102.4h.6z"/>
<path d="M41.6 103h.7zM41.6 103h.7z"/>
<path d="M41.7 102.4h.6zM41.8 102.3l.5 .1z"/>
<path d="M41.7 103l.6 .1zM41.7 103h.6z"/>
<path d="M41.8 103.1l.3 .1zM41.8 103.1h.4z"/>
<path d="M42 103.2l.5 .5h.6zM42.5 103.7h.6l-.2 .3z"/>
<path d="M208.3 106.9l1.3 .2zM208.3 106.9l1.3 .2z"/>
<path d="M208.3 107.1l1.3 .1zM208.3 107.1l1.3 .1z"/>
<path d="M208.3 106.8l1.3 .1zM208.3 106.8l1.3 .1z"/>
<path d="M208.3 106.8h1.2zM208.4 106.7l1.1 .1z"/>
<path d="M208.4 106.7h1zM208.5 106.6l.9 .1z"/>
<path d="M208.3 107.2v15.1h1.3zM208.3 107.2h1.3v15.1z"/>
<path d="M208.3 122.3h1.3zM208.3 122.3h1.3z"/>
<path d="M208.3 122.3v.2h1.3zM208.3 122.3h1.3v.2z"/>
<path d="M208.3 122.5l1.2 .1zM208.3 122.5h1.3z"/>
<path d="M208.3 122.6l1.1 .1zM208.3 122.6h1.2z"/>
<path d="M208.4 122.7l.9 .1zM208.4 122.7h1z"/>
<path d="M208.5 122.8l.7 .1zM208.5 122.8h.8z"/>
<path d="M208.6 122.9h.5zM208.6 122.9h.6z"/>
</g>
<g font-size="8.2">
<text x="125.2" y="85.6">A</text>
<text x="219.2" y="86.3">A</text>
</g>
<g font-size="5.4">
<text x="170.2" y="87">200</text>
<text x="191.9" y="86.7">EQ</text>
<text x="151.1" y="112.6" transform="rotate(-90 151.1 112.6)">300</text>
</g>
<text font-size="4.7" x="138.1" y="209.6">UC 7mm</text>
<text font-size="4.4" x="156.9" y="175" transform="rotate(-90 156.9 175)">1350</text>
<g font-size="4">
<text x="202.4" y="161.2" transform="rotate(-90 202.4 161.2)">1135</text>
<text x="207.4" y="159.8" transform="rotate(-90 207.4 159.8)">965</text>
</g>
<g font-size="3.9">
<text x="161.9" y="40.8">WOW = 830</text>
<text x="163.7" y="47.9">FW = 820</text>
<text x="118.2" y="140.5" transform="rotate(-90 118.2 140.5)">WOH = 2030</text>
<text x="125.8" y="139.1" transform="rotate(-90 125.8 139.1)">FH = 2025</text>
<text x="282.8" y="220.2">* CLIENT SHOULD MENTION DOOR OPENING POSITION.</text>
<text x="282.8" y="225">* CLIENT SHOULD CONFIRM THE RAL SHADE.</text>
<text x="359.1" y="237.5">NIHVA TECHNOLOGY</text>
<text x="364.4" y="241.6">PVT. LTD.</text>
<text x="386.1" y="241.6">PUNE</text>
</g>
<g font-size="3.7">
<text x="227.9" y="114.5">Handle</text>
<text x="227.8" y="136.3">Dead Lock</text>
<text x="163.1" y="221.6">ELEVATION</text>
</g>
<g font-size="3.5">
<text x="20.8" y="23.2">HANDLING DETAILS</text>
<text x="25.4" y="117.2">ABBRIVATIONS</text>
</g>
<g font-size="3.4">
<text x="216" y="241.1">SINGLE LEAF</text>
<text x="216" y="245.3">GENERAL PURPOSE</text>
<text x="216" y="249.5">STEEL DOOR</text>
</g>
<g font-size="3.3">
<text x="263.3" y="240.9">ALL DIMENSION ARE IN mm</text>
<text x="317.5" y="254">CLIENT - Swarovski India Pvt Ltd.</text>
<text x="317.2" y="263.2">SITE -Shirur, Pune</text>
<text x="317.5" y="258.4">PROJECT -Steel Door</text>
<text x="317.3" y="268">DWG. NO. - NIHVA/21-22/CLT/364</text>
<text x="316.7" y="272.8">SCALE:</text>
<text x="346.9" y="272.7">WT:</text>
<text x="370.9" y="272.8">SHEET: 01 OF 01</text>
<text x="317" y="277.6">If any queries contact : design@nihva.com</text>
</g>
<g font-size="3.2">
<text x="229" y="60.5">Door Closer</text>
<text x="230.1" y="72.6">Hinges</text>
<text x="227.3" y="101.7">Vision Glass</text>
<text x="225.2" y="104.8">(Single Glazed)</text>
<text x="226.9" y="159.8">Infill: Mineral Wool</text>
<text x="65.3" y="197.7">57</text>
<text x="219.9" y="205.1">F F L</text>
<text x="69.6" y="222.2" transform="rotate(-90 69.6 222.2)">100</text>
</g>
<g font-size="3">
<text x="272.4" y="21.9">POS</text>
<text x="306.5" y="23.9">Supply Description</text>
<text x="393.8" y="21.9">Qty</text>
<text x="278.3" y="29.2">1</text>
<text x="282.4" y="29.4">HMPS Door Steel Set: 820.00 x 2,025.00 mm Single leaf door</text>
<text x="394.6" y="28.9">01</text>
<text x="282.7" y="34.4">Door Code :</text>
<text x="283" y="37.3">Wall Opening (W x H) : 830.00 mm x 2,030.00 mm</text>
<text x="282.7" y="44.7">Material Specifications:</text>
<text x="282.5" y="48.9">Frame : GI 1.20 mm</text>
<text x="282.8" y="52.6">Shutter : GI 0.80 mm</text>
<text x="282.8" y="56.3">Shutter Width / Active Shutter Width : 734.00 mm</text>
<text x="282.5" y="62.9">Frame Profile (D x H): 100.00 mm x 57.00 mm</text>
<text x="282.5" y="66.6">Frame Profile type : Kerf</text>
<text x="282.7" y="70.3">Under Cut: 7.00 mm</text>
<text x="282.7" y="73.4">Door type : Single leaf door</text>
<text x="282.7" y="77.1">Leaf type : NA.</text>
<text x="282.5" y="80.6">Infill Material : Minerl wool (Density 96 Kg/M3)</text>
<text x="282.7" y="84.3">Handing : NA</text>
<text x="282.7" y="88">Key Box: No</text>
<text x="282.6" y="91.9">Fixing : Self tapping bolt and welding</text>
<text x="282.5" y="100.4">Finish : Blue (As per Clients desired RAL shade)</text>
<text x="282.8" y="97.3">Shutter thickness : 40.0mm</text>
<text x="283" y="104.1">Type of Fixing : On MS frame</text>
<text x="282.5" y="117.3">Frame Set:</text>
<text x="391.9" y="117.4">1</text>
<text x="282.8" y="122.8">Shutter: Single leaf door</text>
<text x="392.2" y="123.4">1</text>
<text x="282.5" y="130.9">Ball bearing butt hinge, SS304, of size 100 x 75 x 3mm with screws in SSS</text>
<text x="392.5" y="130.5">3</text>
<text x="282.9" y="136.8">Dead lock with Cylinder</text>
<text x="392.4" y="137.8">1</text>
<text x="392.4" y="145.8">1</text>
<text x="283.5" y="155">Surface Heavy Door Closer with Standard Arm</text>
<text x="393.2" y="154.6">1</text>
<text x="393" y="163.2">1</text>
</g>
<g font-size="2.8">
<text x="25.3" y="124.6">WOW-Wall Opening Width</text>
<text x="24.8" y="128.6">FW-Frame Width</text>
<text x="25.3" y="131.4">WOH-Wall Opening Height</text>
<text x="24.8" y="134.7">FH-Frame Height</text>
<text x="24.8" y="138.6">UC-Under Cut</text>
<text x="24.8" y="142">FFL-Finished Floor Level</text>
</g>
<g font-size="2.7">
<text x="284.5" y="146.6">S.S. &quot;D&quot; Type Handle (1 Set)</text>
<text x="284" y="163.9">Standard Clear Non Fire Glass 6mm - Size: 200 x 300mm</text>
<text x="46.6" y="235.9" transform="rotate(-90 46.6 235.9)">40</text>
<text x="367.2" y="244.4">Tel : 020 66304033</text>
<text x="272.5" y="249.1">NAME</text>
<text x="287.4" y="249.1">DATE</text>
<text x="303.8" y="249.1">SIGN.</text>
<text x="362.9" y="249.8">Website:-www.nihva.com</text>
<text x="364" y="247.1">Email:- info@nihva.com</text>
<text x="270.3" y="253.5">Ganesh</text>
<text x="285" y="253.5">09/03/22</text>
<text x="216.9" y="259.2">CLIENT APPROVAL</text>
<text x="270.1" y="262.8">00</text>
<text x="270.3" y="258.4">Pratik</text>
<text x="285" y="258.4">09/03/22</text>
<text x="270.3" y="267.3">A.K.</text>
<text x="285" y="267.9">09/03/22</text>
</g>
<g font-size="2.5">
<text x="68.4" y="35.7">LEFT HAND</text>
<text x="25.9" y="37.3">1</text>
<text x="54.6" y="39.7">key</text>
<text x="25.1" y="43.6">LH</text>
<text x="26.2" y="57.6">2</text>
<text x="67.6" y="56.1">RIGHT HAND</text>
<text x="25.1" y="64.6">RH</text>
<text x="44" y="62.3">key</text>
<text x="68" y="75.5">LEFT HAND</text>
<text x="26.2" y="78.2">3</text>
<text x="68" y="78.5">REVERSE</text>
<text x="24.4" y="85.5">LHR</text>
<text x="46.1" y="87">key</text>
<text x="26.2" y="100.2">4</text>
<text x="67.3" y="97">RIGHT HAND</text>
<text x="67.3" y="100">REVERSE</text>
<text x="24.2" y="107.1">RHR</text>
<text x="47.4" y="106">key</text>
<text x="48.2" y="247.8">Frame Profile</text>
<text x="51.8" y="250.8">Not to scale</text>
<text x="256" y="257.7">CHECK</text>
<text x="256.1" y="253.4">DRAWN</text>
<text x="256.1" y="263">REV.</text>
<text x="256.1" y="267.8">APPRD.</text>
<text x="256.1" y="272.6">MFG</text>
</g>
<g font-size="2">
<text x="45.6" y="31.5">Inside</text>
<text x="43.5" y="38.8">Outside</text>
<text x="52.1" y="52.6">Inside</text>
<text x="50" y="60.9">Outside</text>
<text x="43.2" y="77.6">Inside</text>
<text x="41.1" y="85.1">Outside</text>
<text x="50.5" y="96.4">Inside</text>
<text x="48.3" y="103.8">Outside</text>
<text x="47.7" y="204.3">Frame</text>
<text x="44.4" y="214.5">Hole Plug</text>
<text x="46.2" y="210.2">Back Plate</text>
<text x="53.4" y="232.6">Shutter</text>
</g>
</svg>
